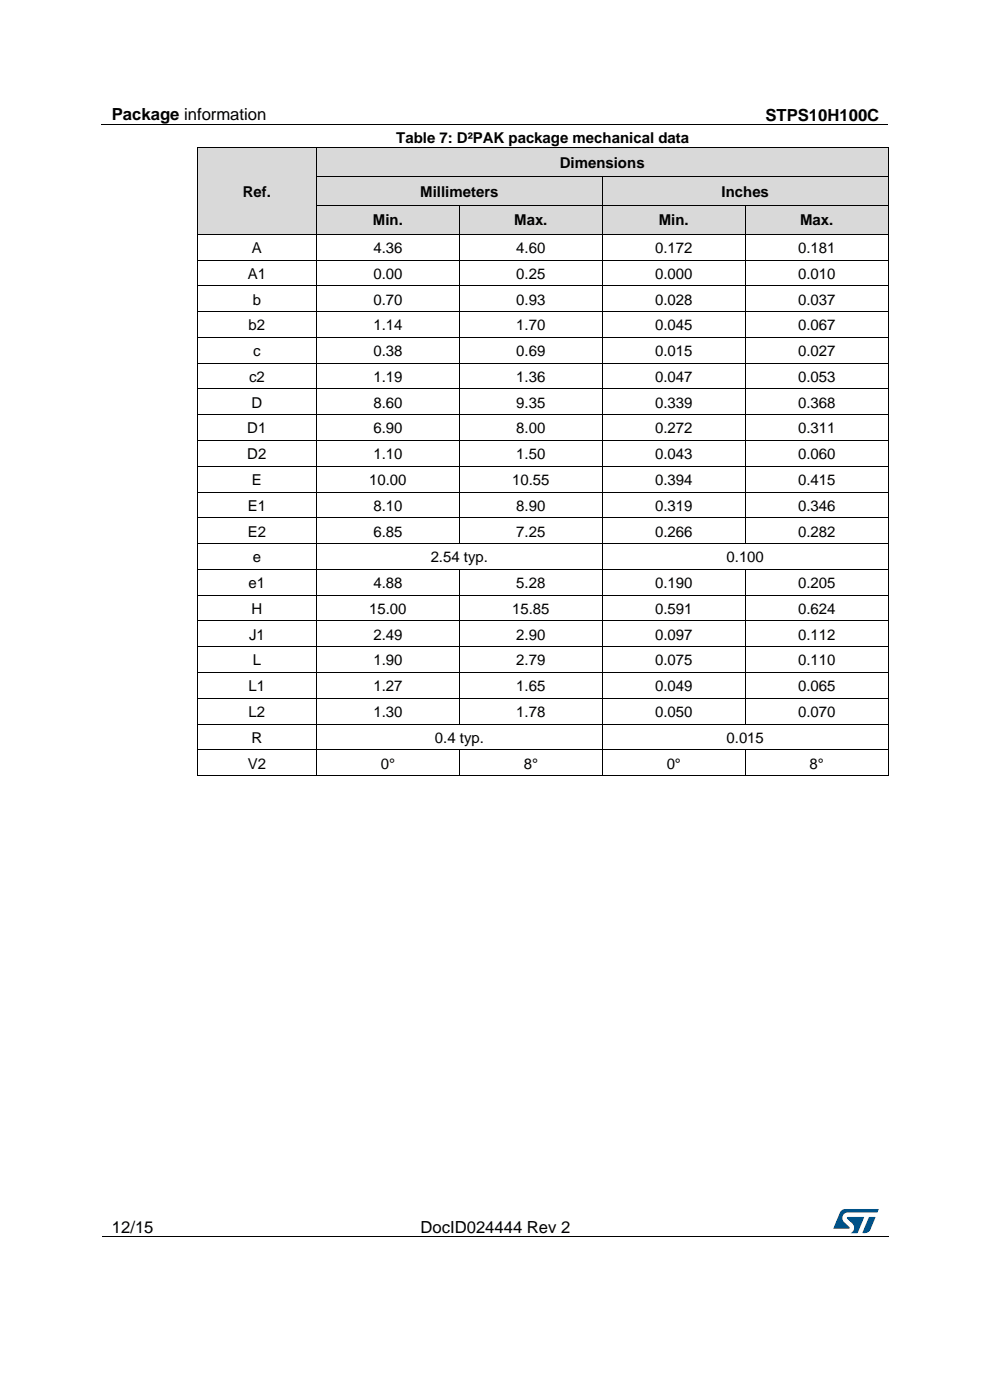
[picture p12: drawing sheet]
<svg xmlns="http://www.w3.org/2000/svg" width="210mm" height="297mm" viewBox="0 0 210 297" stroke-linecap="round" stroke-linejoin="round" font-family="sans-serif">
<path d="M21.5 26.4h166.7M21.5 262.4h166.7" fill="none" stroke="#000" stroke-width=".21"/>
<g fill="#000">
<path d="M104.8 26.4h.2v.1h-.2z" fill-rule="evenodd"/>
<path d="M61.6 262.3h.1v.2h-.1z" fill-rule="evenodd"/>
<path d="M148 262.3h.2v.2h-.2z" fill-rule="evenodd"/>
</g>
<g fill="#005288">
<path d="M178.2 256.9l.6-.4h.4l7 .1-.3 .6h-6.1a1.26 1.26 0 0 0-1.3 1.1 1.26 1.26 0 0 0 .8 1.4l.7 .6v.3l-3.3 .1z"/>
<path d="M184.2 258.2l1.3 .1-1 2.5a1.32 1.32 0 0 1-1.7 .7z"/>
<path d="M179.6 258.2l3.6 .1-1.5 3.3h-1.4a1.35 1.35 0 0 0 .7-1.2 1.35 1.35 0 0 0-.8-1.2l-.6-.6z"/>
</g>
<g fill="#d9d9d9">
<path d="M41.8 31.4h25.3v18.2h-25.3z" fill-rule="evenodd"/>
<path d="M43.7 37.5h21.5v6h-21.5z" fill-rule="evenodd"/>
<path d="M67.1 31.4h121.1v6h-121.1z" fill-rule="evenodd"/>
<path d="M69 31.4h117.3v6h-117.3z" fill-rule="evenodd"/>
</g>
<g fill="#000">
<path d="M41.8 31.3v.1z" fill-rule="evenodd"/>
<path d="M41.8 31.3v.1z" fill-rule="evenodd"/>
<path d="M67 31.3l.1 .1z" fill-rule="evenodd"/>
<path d="M188.2 31.3l.1 .1z" fill-rule="evenodd"/>
<path d="M188.2 31.3l.1 .1z" fill-rule="evenodd"/>
</g>
<path d="M41.8 31.4v6M41.8 31.4h25.2M67.1 31.4v6M67.1 31.4h121.1M188.2 31.4v6" fill="none" stroke="#000" stroke-width=".21"/>
<g fill="#d9d9d9">
<path d="M67.1 37.5h60.5v6h-60.5z" fill-rule="evenodd"/>
<path d="M69 37.5h56.8v6h-56.8z" fill-rule="evenodd"/>
<path d="M127.7 37.5h60.5v6h-60.5z" fill-rule="evenodd"/>
<path d="M129.6 37.5h56.7v6h-56.7z" fill-rule="evenodd"/>
</g>
<g fill="#000">
<path d="M41.8 37.4v.1z" fill-rule="evenodd"/>
<path d="M67 37.4l.1 .1z" fill-rule="evenodd"/>
<path d="M127.6 37.4l.1 .1z" fill-rule="evenodd"/>
<path d="M188.2 37.4l.1 .1z" fill-rule="evenodd"/>
</g>
<path d="M41.8 37.5v6M67.1 37.5v6M67.1 37.5h60.5M127.7 37.5v6M127.7 37.5h60.5M188.2 37.5v6" fill="none" stroke="#000" stroke-width=".21"/>
<g fill="#d9d9d9">
<path d="M67.1 43.6h30.2v6h-30.2z" fill-rule="evenodd"/>
<path d="M69 43.6h26.5v6h-26.5z" fill-rule="evenodd"/>
<path d="M97.4 43.6h30.2v6h-30.2z" fill-rule="evenodd"/>
<path d="M99.3 43.6h26.5v6h-26.5z" fill-rule="evenodd"/>
<path d="M127.7 43.6h30.2v6h-30.2z" fill-rule="evenodd"/>
<path d="M129.6 43.6h26.5v6h-26.5z" fill-rule="evenodd"/>
<path d="M158 43.6h30.2v6h-30.2z" fill-rule="evenodd"/>
<path d="M159.9 43.6h26.4v6h-26.4z" fill-rule="evenodd"/>
</g>
<g fill="#000">
<path d="M41.7 49.6h.2v.2h-.2z" fill-rule="evenodd"/>
<path d="M41.7 49.6h.2v.2h-.2z" fill-rule="evenodd"/>
<path d="M41.7 55.1h.2v.2h-.2z" fill-rule="evenodd"/>
<path d="M41.8 43.5v.1z" fill-rule="evenodd"/>
<path d="M41.9 49.6h.2v.2h-.2z" fill-rule="evenodd"/>
<path d="M67 49.6h.2v.2h-.2z" fill-rule="evenodd"/>
<path d="M67 55.1h.2v.2h-.2z" fill-rule="evenodd"/>
<path d="M67 43.5l.1 .1z" fill-rule="evenodd"/>
<path d="M67.2 49.6h.1v.2h-.1z" fill-rule="evenodd"/>
<path d="M97.3 49.6h.2v.2h-.2z" fill-rule="evenodd"/>
<path d="M97.3 55.1h.2v.2h-.2z" fill-rule="evenodd"/>
<path d="M97.3 43.5l.1 .1z" fill-rule="evenodd"/>
<path d="M97.5 49.6h.1v.2h-.1z" fill-rule="evenodd"/>
<path d="M127.6 49.6h.1v.2h-.1z" fill-rule="evenodd"/>
<path d="M127.6 55.1h.1v.2h-.1z" fill-rule="evenodd"/>
<path d="M127.6 43.5l.1 .1z" fill-rule="evenodd"/>
<path d="M127.7 49.6h.2v.2h-.2z" fill-rule="evenodd"/>
<path d="M157.9 49.6h.1v.2h-.1z" fill-rule="evenodd"/>
<path d="M157.9 55.1h.1v.2h-.1z" fill-rule="evenodd"/>
<path d="M157.9 43.5l.1 .1z" fill-rule="evenodd"/>
<path d="M158 49.6h.2v.2h-.2z" fill-rule="evenodd"/>
<path d="M188.2 49.6h.1v.2h-.1z" fill-rule="evenodd"/>
<path d="M188.2 49.6h.1v.2h-.1z" fill-rule="evenodd"/>
<path d="M188.2 55.1h.1v.2h-.1z" fill-rule="evenodd"/>
<path d="M188.2 43.5l.1 .1z" fill-rule="evenodd"/>
<path d="M41.7 60.5h.2v.2h-.2z" fill-rule="evenodd"/>
<path d="M41.7 66h.2v.2h-.2z" fill-rule="evenodd"/>
<path d="M41.7 71.5h.2v.2h-.2z" fill-rule="evenodd"/>
<path d="M41.7 76.9h.2v.2h-.2z" fill-rule="evenodd"/>
<path d="M67 60.5h.2v.2h-.2z" fill-rule="evenodd"/>
<path d="M67 66h.2v.2h-.2z" fill-rule="evenodd"/>
<path d="M67 71.5h.2v.2h-.2z" fill-rule="evenodd"/>
<path d="M67 76.9h.2v.2h-.2z" fill-rule="evenodd"/>
<path d="M97.3 60.5h.2v.2h-.2z" fill-rule="evenodd"/>
<path d="M97.3 66h.2v.2h-.2z" fill-rule="evenodd"/>
<path d="M97.3 71.5h.2v.2h-.2z" fill-rule="evenodd"/>
<path d="M97.3 76.9h.2v.2h-.2z" fill-rule="evenodd"/>
<path d="M127.6 60.5h.1v.2h-.1z" fill-rule="evenodd"/>
<path d="M127.6 66h.1v.2h-.1z" fill-rule="evenodd"/>
<path d="M127.6 71.5h.1v.2h-.1z" fill-rule="evenodd"/>
<path d="M127.6 76.9h.1v.2h-.1z" fill-rule="evenodd"/>
<path d="M157.9 60.5h.1v.2h-.1z" fill-rule="evenodd"/>
<path d="M157.9 66h.1v.2h-.1z" fill-rule="evenodd"/>
<path d="M157.9 71.5h.1v.2h-.1z" fill-rule="evenodd"/>
<path d="M157.9 76.9h.1v.2h-.1z" fill-rule="evenodd"/>
<path d="M188.2 60.5h.1v.2h-.1z" fill-rule="evenodd"/>
<path d="M188.2 66h.1v.2h-.1z" fill-rule="evenodd"/>
<path d="M188.2 71.5h.1v.2h-.1z" fill-rule="evenodd"/>
<path d="M188.2 76.9h.1v.2h-.1z" fill-rule="evenodd"/>
<path d="M41.7 82.4h.2v.2h-.2z" fill-rule="evenodd"/>
<path d="M41.7 87.9h.2v.2h-.2z" fill-rule="evenodd"/>
<path d="M41.7 93.4h.2v.1h-.2z" fill-rule="evenodd"/>
<path d="M41.7 98.8h.2v.2h-.2z" fill-rule="evenodd"/>
<path d="M67 82.4h.2v.2h-.2z" fill-rule="evenodd"/>
<path d="M67 87.9h.2v.2h-.2z" fill-rule="evenodd"/>
<path d="M67 93.4h.2v.1h-.2z" fill-rule="evenodd"/>
<path d="M67 98.8h.2v.2h-.2z" fill-rule="evenodd"/>
<path d="M97.3 82.4h.2v.2h-.2z" fill-rule="evenodd"/>
<path d="M97.3 87.9h.2v.2h-.2z" fill-rule="evenodd"/>
<path d="M97.3 93.4h.2v.1h-.2z" fill-rule="evenodd"/>
<path d="M97.3 98.8h.2v.2h-.2z" fill-rule="evenodd"/>
<path d="M127.6 82.4h.1v.2h-.1z" fill-rule="evenodd"/>
<path d="M127.6 87.9h.1v.2h-.1z" fill-rule="evenodd"/>
<path d="M127.6 93.4h.1v.1h-.1z" fill-rule="evenodd"/>
<path d="M127.6 98.8h.1v.2h-.1z" fill-rule="evenodd"/>
<path d="M157.9 82.4h.1v.2h-.1z" fill-rule="evenodd"/>
<path d="M157.9 87.9h.1v.2h-.1z" fill-rule="evenodd"/>
<path d="M157.9 93.4h.1v.1h-.1z" fill-rule="evenodd"/>
<path d="M157.9 98.8h.1v.2h-.1z" fill-rule="evenodd"/>
<path d="M188.2 82.4h.1v.2h-.1z" fill-rule="evenodd"/>
<path d="M188.2 87.9h.1v.2h-.1z" fill-rule="evenodd"/>
<path d="M188.2 93.4h.1v.1h-.1z" fill-rule="evenodd"/>
<path d="M188.2 98.8h.1v.2h-.1z" fill-rule="evenodd"/>
<path d="M41.7 104.3h.2v.2h-.2z" fill-rule="evenodd"/>
<path d="M41.7 109.8h.2v.1h-.2z" fill-rule="evenodd"/>
<path d="M41.7 115.2h.2v.2h-.2z" fill-rule="evenodd"/>
<path d="M67 104.3h.2v.2h-.2z" fill-rule="evenodd"/>
<path d="M67 109.8h.2v.1h-.2z" fill-rule="evenodd"/>
<path d="M67 115.2h.2v.2h-.2z" fill-rule="evenodd"/>
<path d="M97.3 104.3h.2v.2h-.2z" fill-rule="evenodd"/>
<path d="M97.3 109.8h.2v.1h-.2z" fill-rule="evenodd"/>
<path d="M97.3 115.2h.2v.2h-.2z" fill-rule="evenodd"/>
<path d="M127.6 104.3h.1v.2h-.1z" fill-rule="evenodd"/>
<path d="M127.6 109.8h.1v.1h-.1z" fill-rule="evenodd"/>
<path d="M127.6 115.2h.1v.2h-.1z" fill-rule="evenodd"/>
<path d="M157.9 104.3h.1v.2h-.1z" fill-rule="evenodd"/>
<path d="M157.9 109.8h.1v.1h-.1z" fill-rule="evenodd"/>
<path d="M157.9 115.2h.1v.2h-.1z" fill-rule="evenodd"/>
<path d="M188.2 104.3h.1v.2h-.1z" fill-rule="evenodd"/>
<path d="M188.2 109.8h.1v.1h-.1z" fill-rule="evenodd"/>
<path d="M188.2 115.2h.1v.2h-.1z" fill-rule="evenodd"/>
<path d="M41.7 120.7h.2v.2h-.2z" fill-rule="evenodd"/>
<path d="M41.7 126.2h.2v.1h-.2z" fill-rule="evenodd"/>
<path d="M41.7 131.6h.2v.2h-.2z" fill-rule="evenodd"/>
<path d="M41.7 137.1h.2v.2h-.2z" fill-rule="evenodd"/>
<path d="M67 120.7h.2v.2h-.2z" fill-rule="evenodd"/>
<path d="M67 126.2h.2v.1h-.2z" fill-rule="evenodd"/>
<path d="M67 131.6h.2v.2h-.2z" fill-rule="evenodd"/>
<path d="M67 137.1h.2v.2h-.2z" fill-rule="evenodd"/>
<path d="M97.3 120.7h.2v.2h-.2z" fill-rule="evenodd"/>
<path d="M97.3 126.2h.2v.1h-.2z" fill-rule="evenodd"/>
<path d="M97.3 131.6h.2v.2h-.2z" fill-rule="evenodd"/>
<path d="M97.3 137.1h.2v.2h-.2z" fill-rule="evenodd"/>
<path d="M127.6 120.7h.1v.2h-.1z" fill-rule="evenodd"/>
<path d="M127.6 126.2h.1v.1h-.1z" fill-rule="evenodd"/>
<path d="M127.6 131.6h.1v.2h-.1z" fill-rule="evenodd"/>
<path d="M127.6 137.1h.1v.2h-.1z" fill-rule="evenodd"/>
<path d="M157.9 120.7h.1v.2h-.1z" fill-rule="evenodd"/>
<path d="M157.9 126.2h.1v.1h-.1z" fill-rule="evenodd"/>
<path d="M157.9 131.6h.1v.2h-.1z" fill-rule="evenodd"/>
<path d="M157.9 137.1h.1v.2h-.1z" fill-rule="evenodd"/>
<path d="M188.2 120.7h.1v.2h-.1z" fill-rule="evenodd"/>
<path d="M188.2 126.2h.1v.1h-.1z" fill-rule="evenodd"/>
<path d="M188.2 131.6h.1v.2h-.1z" fill-rule="evenodd"/>
<path d="M188.2 137.1h.1v.2h-.1z" fill-rule="evenodd"/>
<path d="M41.7 142.6h.2v.1h-.2z" fill-rule="evenodd"/>
<path d="M41.7 148h.2v.2h-.2z" fill-rule="evenodd"/>
<path d="M41.7 153.5h.2v.2h-.2z" fill-rule="evenodd"/>
<path d="M41.7 159h.2v.1h-.2z" fill-rule="evenodd"/>
<path d="M67 142.6h.2v.1h-.2z" fill-rule="evenodd"/>
<path d="M67 148h.2v.2h-.2z" fill-rule="evenodd"/>
<path d="M67 153.5h.2v.2h-.2z" fill-rule="evenodd"/>
<path d="M67 159h.2v.1h-.2z" fill-rule="evenodd"/>
<path d="M97.3 142.6h.2v.1h-.2z" fill-rule="evenodd"/>
<path d="M97.3 148h.2v.2h-.2z" fill-rule="evenodd"/>
<path d="M97.3 153.5h.2v.2h-.2z" fill-rule="evenodd"/>
<path d="M97.3 159h.2v.1h-.2z" fill-rule="evenodd"/>
<path d="M127.6 142.6h.1v.1h-.1z" fill-rule="evenodd"/>
<path d="M127.6 148h.1v.2h-.1z" fill-rule="evenodd"/>
<path d="M127.6 153.5h.1v.2h-.1z" fill-rule="evenodd"/>
<path d="M127.6 159h.1v.1h-.1z" fill-rule="evenodd"/>
<path d="M157.9 142.6h.1v.1h-.1z" fill-rule="evenodd"/>
<path d="M157.9 148h.1v.2h-.1z" fill-rule="evenodd"/>
<path d="M157.9 153.5h.1v.2h-.1z" fill-rule="evenodd"/>
<path d="M157.9 159h.1v.1h-.1z" fill-rule="evenodd"/>
<path d="M188.2 142.6h.1v.1h-.1z" fill-rule="evenodd"/>
<path d="M188.2 148h.1v.2h-.1z" fill-rule="evenodd"/>
<path d="M188.2 153.5h.1v.2h-.1z" fill-rule="evenodd"/>
<path d="M188.2 159h.1v.1h-.1z" fill-rule="evenodd"/>
<path d="M41.7 164.5h.2v.1h-.2z" fill-rule="evenodd"/>
<path d="M41.7 164.5h.2v.1h-.2z" fill-rule="evenodd"/>
<path d="M67 164.5h.2v.1h-.2z" fill-rule="evenodd"/>
<path d="M97.3 164.5h.2v.1h-.2z" fill-rule="evenodd"/>
<path d="M127.6 164.5h.1v.1h-.1z" fill-rule="evenodd"/>
<path d="M157.9 164.5h.1v.1h-.1z" fill-rule="evenodd"/>
<path d="M188.2 164.5h.1v.1h-.1z" fill-rule="evenodd"/>
<path d="M188.2 164.5h.1v.1h-.1z" fill-rule="evenodd"/>
</g>
<g fill="none" stroke="#000" stroke-width=".21">
<path d="M41.8 43.6v6M41.8 49.8v5.3M41.8 55.3v5.2M41.9 55.2h25.1M42.1 49.7h24.9M67.1 43.6v6M67.1 49.8v5.3M67.1 55.3v5.2M67.1 43.6h30.2M67.2 55.2h30.1M67.3 49.7h30M97.4 43.6v6"/>
<path d="M97.4 49.8v5.3M97.4 55.3v5.2M97.4 43.6h30.2M97.5 55.2h30.1M97.6 49.7h30M127.7 43.6v6M127.7 49.8v5.3M127.7 55.3v5.2M127.7 43.6h30.2M127.7 55.2h30.2M127.9 49.7h30M158 49.8v5.3"/>
<path d="M158 55.3v5.2M158 43.6v6M158 43.6h30.2M158 55.2h30.2M158.2 49.7h30M188.2 43.6v6M188.2 49.8v5.3M188.2 55.3v5.2M41.8 60.7v5.3M41.8 66.2v5.3M41.8 71.7v5.2M41.8 77.1v5.3"/>
<path d="M41.9 60.6h25.1M41.9 66.1h25.1M41.9 71.6h25.1M41.9 77h25.1M67.1 60.7v5.3M67.1 66.2v5.3M67.1 71.7v5.2M67.1 77.1v5.3M67.2 60.6h30.1M67.2 66.1h30.1M67.2 71.6h30.1M67.2 77h30.1"/>
<path d="M97.4 60.7v5.3M97.4 66.2v5.3M97.4 71.7v5.2M97.4 77.1v5.3M97.5 60.6h30.1M97.5 66.1h30.1M97.5 71.6h30.1M97.5 77h30.1M127.7 60.7v5.3M127.7 66.2v5.3M127.7 71.7v5.2M127.7 77.1v5.3"/>
<path d="M127.7 60.6h30.2M127.7 66.1h30.2M127.7 71.6h30.2M127.7 77h30.2M158 60.7v5.3M158 66.2v5.3M158 71.7v5.2M158 77.1v5.3M158 60.6h30.2M158 66.1h30.2M158 71.6h30.2M158 77h30.2"/>
<path d="M188.2 60.7v5.3M188.2 66.2v5.3M188.2 71.7v5.2M188.2 77.1v5.3M41.8 82.6v5.3M41.8 88.1v5.3M41.8 93.5v5.3M41.8 99v5.3M41.9 82.5h25.1M41.9 88h25.1M41.9 93.4h25.1M41.9 98.9h25.1"/>
<path d="M67.1 82.6v5.3M67.1 88.1v5.3M67.1 93.5v5.3M67.1 99v5.3M67.2 82.5h30.1M67.2 88h30.1M67.2 93.4h30.1M67.2 98.9h30.1M97.4 82.6v5.3M97.4 88.1v5.3M97.4 93.5v5.3M97.4 99v5.3"/>
<path d="M97.5 82.5h30.1M97.5 88h30.1M97.5 93.4h30.1M97.5 98.9h30.1M127.7 82.6v5.3M127.7 88.1v5.3M127.7 93.5v5.3M127.7 99v5.3M127.7 82.5h30.2M127.7 88h30.2M127.7 93.4h30.2M127.7 98.9h30.2"/>
<path d="M158 82.6v5.3M158 88.1v5.3M158 93.5v5.3M158 99v5.3M158 82.5h30.2M158 88h30.2M158 93.4h30.2M158 98.9h30.2M188.2 82.6v5.3M188.2 88.1v5.3M188.2 93.5v5.3M188.2 99v5.3"/>
<path d="M41.8 104.5v5.3M41.8 109.9v5.3M41.8 115.4v5.3M41.9 104.4h25.1M41.9 109.8h25.1M41.9 115.3h25.1M67.1 104.5v5.3M67.1 109.9v5.3M67.1 115.4v5.3M67.2 104.4h30.1M67.2 109.8h30.1M67.2 115.3h30.1"/>
<path d="M97.4 104.5v5.3M97.4 109.9v5.3M97.5 104.4h30.1M97.5 109.8h30.1M97.5 115.3h30.1M127.7 104.5v5.3M127.7 109.9v5.3M127.7 115.4v5.3M127.7 104.4h30.2M127.7 109.8h30.2M127.7 115.3h30.2M158 104.5v5.3"/>
<path d="M158 109.9v5.3M158 104.4h30.2M158 109.8h30.2M158 115.3h30.2M188.2 104.5v5.3M188.2 109.9v5.3M188.2 115.4v5.3M41.8 120.9v5.3M41.8 126.3v5.3M41.8 131.8v5.3M41.8 137.3v5.3M41.9 120.8h25.1"/>
<path d="M41.9 126.2h25.1M41.9 131.7h25.1M41.9 137.2h25.1M67.1 120.9v5.3M67.1 126.3v5.3M67.1 131.8v5.3M67.1 137.3v5.3M67.2 120.8h30.1M67.2 126.2h30.1M67.2 131.7h30.1M67.2 137.2h30.1M97.4 120.9v5.3"/>
<path d="M97.4 126.3v5.3M97.4 131.8v5.3M97.4 137.3v5.3M97.5 120.8h30.1M97.5 126.2h30.1M97.5 131.7h30.1M97.5 137.2h30.1M127.7 120.9v5.3M127.7 126.3v5.3M127.7 131.8v5.3M127.7 137.3v5.3M127.7 120.8h30.2"/>
<path d="M127.7 126.2h30.2M127.7 131.7h30.2M127.7 137.2h30.2M158 120.9v5.3M158 126.3v5.3M158 131.8v5.3M158 137.3v5.3M158 120.8h30.2M158 126.2h30.2M158 131.7h30.2M158 137.2h30.2M188.2 120.9v5.3"/>
<path d="M188.2 126.3v5.3M188.2 131.8v5.3M188.2 137.3v5.3M41.8 142.7v5.3M41.8 148.2v5.3M41.8 153.7v5.3M41.8 159.1v5.4M41.9 142.6h25.1M41.9 148.1h25.1M41.9 153.6h25.1M41.9 159.1h25.1M67.1 142.7v5.3"/>
<path d="M67.1 148.2v5.3M67.1 153.7v5.3M67.1 159.1v5.4M67.2 142.6h30.1M67.2 148.1h30.1M67.2 153.6h30.1M67.2 159.1h30.1M97.4 142.7v5.3M97.4 148.2v5.3M97.4 159.1v5.4M97.5 142.6h30.1M97.5 148.1h30.1"/>
<path d="M97.5 153.6h30.1M97.5 159.1h30.1M127.7 142.7v5.3M127.7 148.2v5.3M127.7 153.7v5.3M127.7 159.1v5.4M127.7 142.6h30.2M127.7 148.1h30.2M127.7 153.6h30.2M127.7 159.1h30.2M158 142.7v5.3M158 148.2v5.3"/>
<path d="M158 159.1v5.4M158 142.6h30.2M158 148.1h30.2M158 153.6h30.2M158 159.1h30.2M188.2 142.7v5.3M188.2 148.2v5.3M188.2 153.7v5.3M188.2 159.1v5.4M41.9 164.5h25.1M67.2 164.5h30.1M97.5 164.5h30.1"/>
<path d="M127.7 164.5h30.2M158 164.5h30.2"/>
</g>
<g font-size="3.5">
<text x="23.7" y="25.5">Package information</text>
<text x="162.2" y="25.6">STPS10H100C</text>
<text x="23.7" y="261.5">12/15</text>
<text x="89.1" y="261.5">DocID024444 Rev 2</text>
</g>
<g font-size="3.2">
<text x="84" y="30.3">Table 7: D²PAK package mechanical data</text>
<text x="118.6" y="35.6">Dimensions</text>
<text x="51.4" y="41.7">Ref.</text>
<text x="89.1" y="41.7">Millimeters</text>
<text x="152.9" y="41.7">Inches</text>
<text x="79" y="47.8">Min.</text>
<text x="109" y="47.8">Max.</text>
<text x="139.6" y="47.8">Min.</text>
<text x="169.6" y="47.8">Max.</text>
<text x="53.4" y="53.7">A</text>
<text x="79.1" y="53.7">4.36</text>
<text x="109.4" y="53.7">4.60</text>
<text x="138.8" y="53.7">0.172</text>
<text x="169.1" y="53.7">0.181</text>
<text x="52.5" y="59.1">A1</text>
<text x="79.1" y="59.1">0.00</text>
<text x="109.4" y="59.1">0.25</text>
<text x="138.8" y="59.1">0.000</text>
<text x="169.1" y="59.1">0.010</text>
<text x="53.6" y="64.6">b</text>
<text x="79.1" y="64.6">0.70</text>
<text x="109.4" y="64.6">0.93</text>
<text x="138.8" y="64.6">0.028</text>
<text x="169.1" y="64.6">0.037</text>
<text x="52.7" y="70.1">b2</text>
<text x="79.1" y="70.1">1.14</text>
<text x="109.4" y="70.1">1.70</text>
<text x="138.8" y="70.1">0.045</text>
<text x="169.1" y="70.1">0.067</text>
<text x="53.6" y="75.6">c</text>
<text x="79.1" y="75.6">0.38</text>
<text x="109.4" y="75.6">0.69</text>
<text x="138.8" y="75.6">0.015</text>
<text x="169.1" y="75.6">0.027</text>
<text x="52.8" y="81">c2</text>
<text x="79.1" y="81">1.19</text>
<text x="109.4" y="81">1.36</text>
<text x="138.8" y="81">0.047</text>
<text x="169.1" y="81">0.053</text>
<text x="53.3" y="86.5">D</text>
<text x="79.1" y="86.5">8.60</text>
<text x="109.4" y="86.5">9.35</text>
<text x="138.8" y="86.5">0.339</text>
<text x="169.1" y="86.5">0.368</text>
<text x="52.4" y="92">D1</text>
<text x="79.1" y="92">6.90</text>
<text x="109.4" y="92">8.00</text>
<text x="138.8" y="92">0.272</text>
<text x="169.1" y="92">0.311</text>
<text x="52.4" y="97.4">D2</text>
<text x="79.1" y="97.4">1.10</text>
<text x="109.4" y="97.4">1.50</text>
<text x="138.8" y="97.4">0.043</text>
<text x="169.1" y="97.4">0.060</text>
<text x="53.4" y="102.9">E</text>
<text x="78.3" y="102.9">10.00</text>
<text x="108.5" y="102.9">10.55</text>
<text x="138.8" y="102.9">0.394</text>
<text x="169.1" y="102.9">0.415</text>
<text x="52.5" y="108.4">E1</text>
<text x="52.5" y="113.8">E2</text>
<text x="79.1" y="108.4">8.10</text>
<text x="79.1" y="113.8">6.85</text>
<text x="109.4" y="108.4">8.90</text>
<text x="109.4" y="113.8">7.25</text>
<text x="138.8" y="108.4">0.319</text>
<text x="138.8" y="113.8">0.266</text>
<text x="169.1" y="108.4">0.346</text>
<text x="169.1" y="113.8">0.282</text>
<text x="53.6" y="119.3">e</text>
<text x="91.3" y="119.3">2.54 typ.</text>
<text x="154" y="119.3">0.100</text>
<text x="52.7" y="124.8">e1</text>
<text x="79.1" y="124.8">4.88</text>
<text x="109.4" y="124.8">5.28</text>
<text x="138.8" y="124.8">0.190</text>
<text x="169.1" y="124.8">0.205</text>
<text x="53.3" y="130.2">H</text>
<text x="78.3" y="130.2">15.00</text>
<text x="108.5" y="130.2">15.85</text>
<text x="138.8" y="130.2">0.591</text>
<text x="169.1" y="130.2">0.624</text>
<text x="52.8" y="135.7">J1</text>
<text x="79.1" y="135.7">2.49</text>
<text x="109.4" y="135.7">2.90</text>
<text x="138.8" y="135.7">0.097</text>
<text x="169.1" y="135.7">0.112</text>
<text x="53.6" y="141.2">L</text>
<text x="79.1" y="141.2">1.90</text>
<text x="109.4" y="141.2">2.79</text>
<text x="138.8" y="141.2">0.075</text>
<text x="169.1" y="141.2">0.110</text>
<text x="52.7" y="146.6">L1</text>
<text x="79.1" y="146.6">1.27</text>
<text x="109.4" y="146.6">1.65</text>
<text x="138.8" y="146.6">0.049</text>
<text x="169.1" y="146.6">0.065</text>
<text x="52.7" y="152.1">L2</text>
<text x="79.1" y="152.1">1.30</text>
<text x="109.4" y="152.1">1.78</text>
<text x="138.8" y="152.1">0.050</text>
<text x="169.1" y="152.1">0.070</text>
<text x="53.3" y="157.6">R</text>
<text x="92.2" y="157.6">0.4 typ.</text>
<text x="154" y="157.6">0.015</text>
<text x="52.5" y="163">V2</text>
<text x="80.7" y="163">0°</text>
<text x="111" y="163">8°</text>
<text x="141.3" y="163">0°</text>
<text x="171.6" y="163">8°</text>
</g>
</svg>
